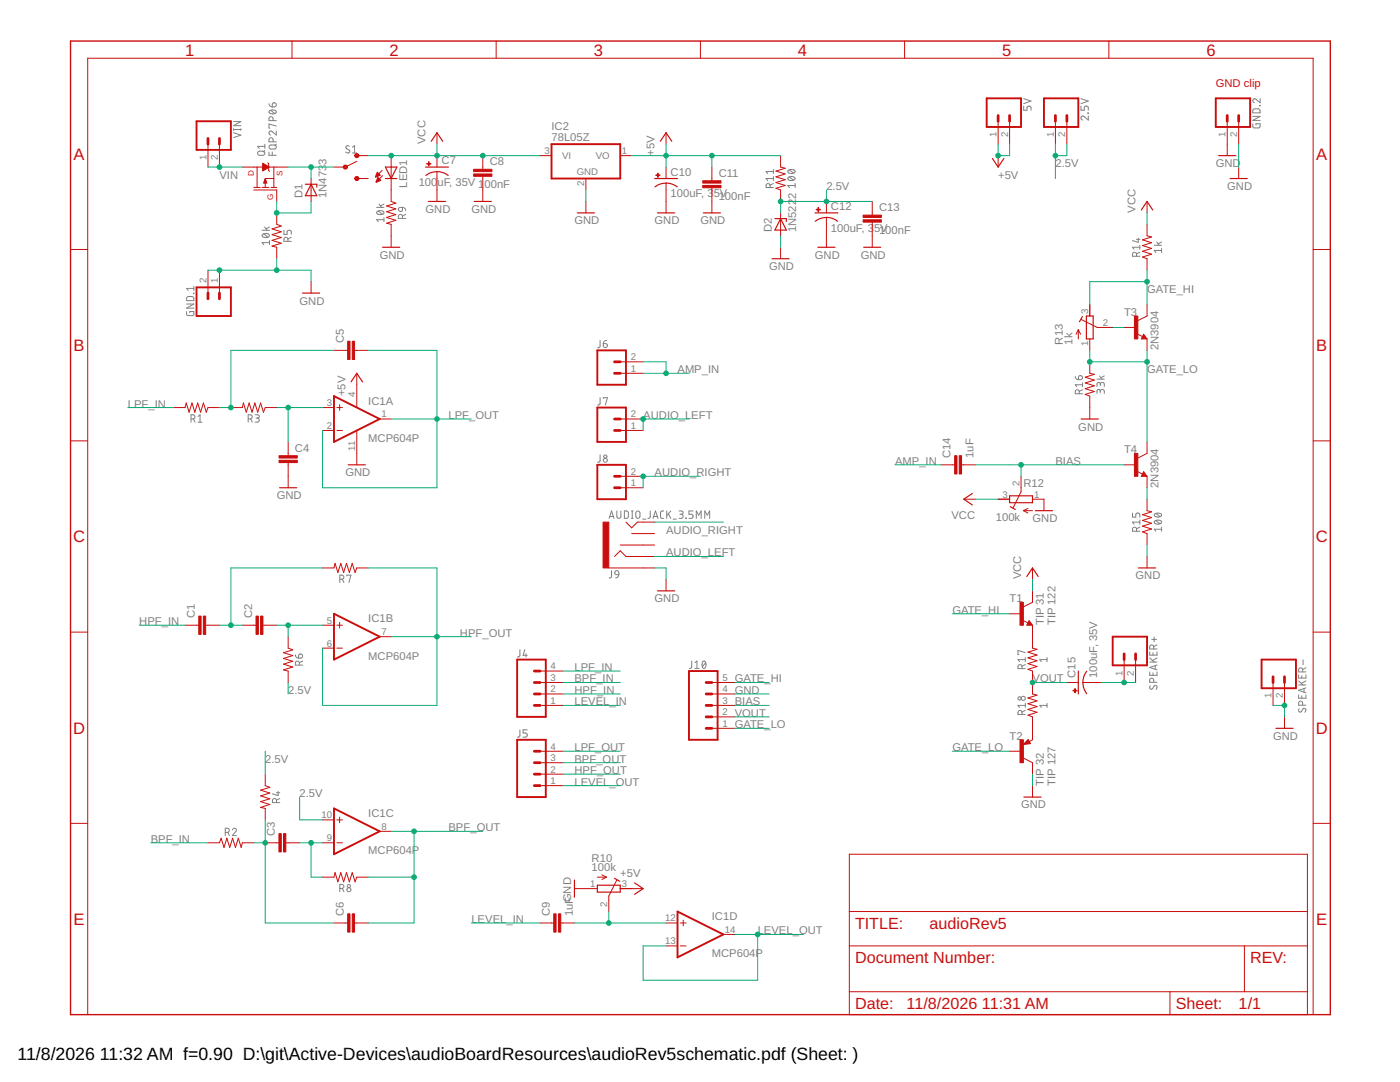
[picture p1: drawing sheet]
<svg xmlns="http://www.w3.org/2000/svg" width="279mm" height="216mm" viewBox="0 0 279 216" stroke-linecap="round" stroke-linejoin="round" font-family="sans-serif">
<g fill="none" stroke="#808080" stroke-width=".2">
<path d="M204.3 19.7l1.5 .5-1.5 .5M215.7 19.7l1.5 .5-1.5 .5M251.5 19.7v.8l-.8-.7a.4 .4 0 0 0-.7 .1 .4 .4 0 0 0 .3 .6M46.6 26.5l1.5 .5-1.5 .5M46.6 25.8h1.5M46.6 25.7v.3M46.6 24.3h1.5l-1.5 .8h1.5M48.1 25.7v.3M51.5 30.3l1-.1a.41 .41 0 0 1 .4 .4 .41 .41 0 0 1-.4 .4l-1-.1-.1-.3zM52.9 30l-.4 .3M52.9 29.2h-1.5l.3 .4M52.9 28.8v.8"/>
<path d="M53.7 20.7l.3 .5 .3 .1M53.7 30.3v.7h1.4M53.8 22.1a.9 .9 0 0 1 1.3 .2 .86 .86 0 0 1-1.4 0zM53.8 29l.9-.1a.4 .4 0 0 1 .4 .4 .4 .4 0 0 1-.4 .4h-.8l-.2-.4zM54 22l.8 .6M54.3 30.3v.7M54.4 20.6a.42 .42 0 0 1 .7 .1 .42 .42 0 0 1-.4 .6h-.4zM54.5 28.3v-.4a.41 .41 0 0 0-.4-.4 .41 .41 0 0 0-.4 .4v.4h1.4M54.5 24.1v-.4a.41 .41 0 0 0-.4-.4 .41 .41 0 0 0-.4 .4v.4h1.4M55.1 26.1v.8l-.8-.6a.39 .39 0 0 0-.6 .1 .39 .39 0 0 0 .3 .5M55.1 25.1l-1.4-.4v.8h.1M55.1 28.8l-.3 .3"/>
<path d="M69.7 29.2l-.5-.1-.2 .3 .2 .3 .4 .2a.37 .37 0 0 1 .1 .6 .37 .37 0 0 1-.6-.1l-.1-.1M70.3 29.4l.5-.3v1.4M70.3 30.5h.9M153.7 37.4v-.4a.4 .4 0 0 0-.4-.4 .4 .4 0 0 0-.4 .4v.4h1.4M154.3 36.6l-.6 .3M154.3 35.6h-1.4l.3 .4M154.3 33.8v.8M154.3 35.2v.8M154.3 34.2h-1.4l.3 .4M157.3 35.4a.91 .91 0 0 1 1.4 .2 .86 .86 0 0 1-1.5 0zM157.3 34a.93 .93 0 0 1 1.4 .2 .86 .86 0 0 1-1.5 0zM157.5 35.3l.8 .6"/>
<path d="M157.5 33.9l.8 .6M158.7 37h-1.5l.3 .4M158.7 36.6v.8M204.3 21.2v.8h.7v-.5a.41 .41 0 0 1 .4-.3 .41 .41 0 0 1 .4 .3v.5M215.7 21.2v.8h.7v-.5a.41 .41 0 0 1 .4-.3 .41 .41 0 0 1 .4 .3v.5M217.1 22.5l.1 .1zM217.2 23.2v.8l-.8-.7a.4 .4 0 0 0-.7 .1 .4 .4 0 0 0 .3 .6M250 24.7v.6l.2 .2h.9l.4-.2v-.6h-.8v.3M250 23.2h1.5l-1.5 .8h1.5M250.1 21.8l1.1-.1 .2 .3 .1 .5h-1.5zM251.4 21l.1 .1zM37.3 59.3l.3-.1h.8l.3 .2v.6h-1.5z"/>
<path d="M38.6 58.5l.1 .1zM38.7 57.1v.9M38.7 57.6h-1.5l.3 .4M52.3 46h1.5M52.4 46.8a.79 .79 0 0 1 1.3 .3 .94 .94 0 0 1-1.4-.1zM52.6 46.7l.8 .6M52.8 45.3l.5 .7M53.8 48.4h-1.5l.3 .4M53.8 48v.8M53.8 45.3l-.7 .4M56.7 46v.8h.6v-.5a.42 .42 0 0 1 .4-.4 .42 .42 0 0 1 .4 .4v.5M57.5 48.2v-.4a.4 .4 0 0 0-.4-.5 .4 .4 0 0 0-.4 .5v.4h1.4"/>
<path d="M58.1 47.3l-.6 .4M75.2 41.4h1.4M75.3 42.2a.92 .92 0 0 1 1.3 .2 .86 .86 0 0 1-1.4 0zM75.5 42.1l.8 .7M75.6 40.7l.5 .7M76.6 43.8h-1.4l.3 .4M76.6 43.4v.8M76.6 40.7l-.7 .4M79.6 41.5l.7-.1v.5a.41 .41 0 0 1-.6 .2 .41 .41 0 0 1-.1-.6zM80.3 43.6v-.4a.41 .41 0 0 0-.4-.4 .41 .41 0 0 0-.4 .4v.4h1.5M80.3 41.4l.6 .2 .1 .4M81 42.8l-.7 .3"/>
<path d="M226.8 51.1v-.4a.4 .4 0 0 0-.4-.4 .4 .4 0 0 0-.4 .4v.4h1.5M226.8 47.8h.7M227.2 47.5v.8l-1.2-.3M227.5 48.9v.8M227.5 50.3l-.7 .4M227.5 49.3h-1.5l.3 .4M230.4 48.9h1.4M230.8 48.3l.5 .6M231.8 49.6v.8M231.8 50h-1.4l.3 .4M231.8 48.3l-.7 .3M37.2 62.2l.1 .6 .1 .1 1 .1 .3-.2v-.6h-.8v.2"/>
<path d="M37.2 60.7h1.5l-1.5 .8h1.5M119.8 67.9l-.1 1.3-.1 .2h-.3M119.8 79.4l-.1 1.2-.4 .2M120.4 68.6h.5a.41 .41 0 0 1 .3 .4 .41 .41 0 0 1-.4 .4 .41 .41 0 0 1-.4-.4zM120.4 79.5v-.1h.8l-.4 1.4M121.1 67.9l-.6 .3-.1 .4M214.6 75.1l.3 .5 .3 .2M215.3 75.1a.41 .41 0 0 1 .7 .1 .41 .41 0 0 1-.4 .6h-.4zM215.4 78.6v-.4a.4 .4 0 0 0-.4-.4 .4 .4 0 0 0-.4 .4v.4h1.4M216 77.8l-.6 .3M216 76.8h-1.4l.3 .4M216 76.4v.8"/>
<path d="M218.9 75.6h1.5M219.4 75l.5 .6M219.6 78.1a.4 .4 0 0 1 .4-.4 .4 .4 0 0 1 .4 .4v.4M219.6 78.4l-.1-.5-.3-.2-.3 .3v.5M219.6 76.7a.4 .4 0 0 1 .4-.4 .4 .4 0 0 1 .4 .4v.4M219.6 76.9l-.1-.4-.3-.2-.2 .2-.1 .6M220.4 75l-.7 .4M38.1 83.6h.4a.41 .41 0 0 0 .4-.4 .41 .41 0 0 0-.4-.4h-.4v1.4M38.6 83.6l.3 .6M39.5 84.2h.8M39.5 83.1l.4-.3v1.4M49.5 83.6h.5a.41 .41 0 0 0 .4-.4 .41 .41 0 0 0-.4-.4h-.5v1.4"/>
<path d="M50 83.6l.4 .6M50.9 82.8h.5l.4 .2-.2 .4h-.5M51.4 83.4a.41 .41 0 0 1 .4 .4 .41 .41 0 0 1-.4 .4h-.5M119.8 90.8l-.1 1.2-.4 .2M67.8 115.6h.4a.4 .4 0 0 0 .4-.4 .4 .4 0 0 0-.4-.4h-.4v1.4M68.3 115.6l.3 .6M69.2 114.9v-.1h.8l-.4 1.4M121.6 103.4l.4-1.4 .5 1.4M121.7 103.1h.7M122 113.9v1.2l-.4 .2M122.8 114l.3-.1 .3 .1 .1 .7-.7-.1-.1-.3zM123.1 102v1a.4 .4 0 0 0 .4 .4 .4 .4 0 0 0 .4-.4v-1"/>
<path d="M123.5 114.7l-.3 .5-.3 .1M124.6 102h.6l.2 .2v1l-.2 .2h-.6zM126 102h.3M126 103.4h.3M126.2 102v1.4M127 102.1l.3-.1 .3 .1 .1 .9a.41 .41 0 0 1-.4 .4 .41 .41 0 0 1-.4-.4zM128.2 103.6h.7M129.8 102v1.2l-.5 .2M130.3 103.4l.5-1.4 .5 1.4M130.5 103.1h.7M132.5 102h-.5l-.2 .3v.9l.2 .2h.5M133.1 102v1.4"/>
<path d="M133.4 102.5l.5 .9M133.9 102l-.8 .9M134.3 103.6h.7M135.5 102h.5l.3 .2-.2 .4h-.4M135.9 102.6a.41 .41 0 0 1 .4 .4 .41 .41 0 0 1-.4 .4h-.4M136.9 103.4h.1M138.3 102h-.8v.6h.5a.42 .42 0 0 1 .3 .4 .42 .42 0 0 1-.3 .4h-.5M139 103.4v-1.4l.4 .8 .5-.8v1.4M140.7 103.4v-1.4l.4 .8 .5-.8v1.4M226 102.4v.8h.7v-.5a.41 .41 0 0 1 .4-.3 .41 .41 0 0 1 .4 .3v.5M226.8 106v-.4a.4 .4 0 0 0-.4-.4 .4 .4 0 0 0-.4 .4v.4h1.5M227.5 105.2l-.7 .3"/>
<path d="M227.5 104.2h-1.5l.3 .4M227.5 103.8v.8M230.4 104.1a.94 .94 0 0 1 1.4 .1 .86 .86 0 0 1-1.4 0zM230.5 102.6a.91 .91 0 0 1 1.3 .2 .86 .86 0 0 1-1.4 0zM230.7 103.9l.8 .6M230.7 102.4l.8 .7M231.8 105.6h-1.4l.3 .4M231.8 105.2v.8M58.9 130.7l.2 .3 .5 .3M59.7 130.6a.42 .42 0 0 1 .7 .1 .42 .42 0 0 1-.4 .6h-.4zM59.8 132.7v-.4a.4 .4 0 0 0-.4-.4 .4 .4 0 0 0-.5 .4v.4h1.5M60.4 131.9l-.6 .3"/>
<path d="M103.8 129.6l-.1 1.3-.4 .2M104.7 129.6l-.3 1.2h.8M105 130.4v.7M138 131.9v1.3l-.4 .2M138.7 133.4h.8M138.7 132.2l.4-.3v1.5M140.3 132l.2-.1a.86 .86 0 0 1 0 1.5 .93 .93 0 0 1-.2-1.4zM140.8 132.2l-.6 .9M204 133.4v-.4a.4 .4 0 0 0-.4-.4 .4 .4 0 0 0-.4 .4v.4h1.4M204.6 131.6h-1.4l.3 .4M204.6 130.2l-1.4-.4v.8h.1M204.6 132.6l-.6 .3"/>
<path d="M204.6 131.2v.8M209 131.6h-1.5l.3 .4M209 131.2v.8M229.4 130.1v.6h1.5v-.6M229.4 134.1v.6h1.5v-.6M229.4 132.1h1.5M229.4 131.3l.9 .8M229.6 136.8a.37 .37 0 0 0-.1 .6 .37 .37 0 0 0 .6 0l.2-.5a.34 .34 0 0 1 .5-.1 .34 .34 0 0 1 .1 .5l-.2 .3M229.8 127.6h1M230.1 130.2v.5M230.1 134.3v.4M230.3 136.1v-.4a.4 .4 0 0 0-.5-.4 .4 .4 0 0 0-.4 .4v.4h1.5"/>
<path d="M230.3 129.5v-.4a.4 .4 0 0 0-.5-.4 .4 .4 0 0 0-.4 .4v.4h1.5M230.3 127.1v1M230.5 132.8v.7M230.9 132.7l-1.5 .5 1.5 .5M230.9 131.3l-.9 .5M230.9 128.7l-.6 .3M259.2 134.6v.7h1.4v-.7M259.2 138.7v.6h1.4v-.6M259.2 136.7h1.4M259.2 135.9l.9 .8M259.8 134.8v.5M259.8 138.8v.5"/>
<path d="M260 134.1v-.4a.4 .4 0 0 0-.4-.5 .4 .4 0 0 0-.4 .5v.4h1.4M260.1 131.7v1M260.2 137.4v.7M260.6 137.3l-1.4 .5 1.4 .4M260.6 135.9l-.9 .5M260.6 133.2l-.6 .4M55.2 158.2h.6M55.5 157.9v.8l-1.1-.3M55.8 159.3l-.6 .4M103.8 145.6l-.1 1.3-.1 .2h-.3M105.2 145.6h-.8v.7h.5a.42 .42 0 0 1 .3 .4 .42 .42 0 0 1-.3 .4h-.5M204 142.6v-.4a.4 .4 0 0 0-.4-.4 .4 .4 0 0 0-.4 .4v.4h1.4"/>
<path d="M204.6 140.8h-1.4l.3 .4M204.6 140.4v.8M204.6 141.8l-.6 .3M209 140.4v.8M209 140.8h-1.5l.3 .4M259.3 141.4a.37 .37 0 0 0-.1 .5 .37 .37 0 0 0 .5 .1l.3-.5a.4 .4 0 0 1 .6 0 .4 .4 0 0 1-.2 .6M260 140.7v-.4a.4 .4 0 0 0-.4-.4 .4 .4 0 0 0-.4 .4v.4h1.4M45 166.1h.4a.41 .41 0 0 0 .4-.4 .41 .41 0 0 0-.4-.4h-.4v1.4M45.5 166.1l.3 .6M46.4 165.6a.39 .39 0 0 1 .5-.3 .39 .39 0 0 1 .2 .6l-.7 .8h.8M55.2 160.1v-.4a.4 .4 0 0 0-.4-.4 .4 .4 0 0 0-.4 .4v.4h1.4M67.8 177.3h.4a.41 .41 0 0 0 .4-.4 .41 .41 0 0 0-.4-.4h-.4v1.4"/>
<path d="M68.3 177.3l.3 .6"/>
<circle cx="120.8" cy="91.1" r=".33"/>
<circle cx="120.8" cy="91.8" r=".41"/>
<circle cx="203.5" cy="139.3" r=".33"/>
<circle cx="204.2" cy="139.4" r=".41"/>
<circle cx="69.6" cy="176.8" r=".33"/>
<circle cx="69.6" cy="177.5" r=".41"/>
</g>
<path d="M14.1 8.2h251.4v194.3h-251.4z" fill="none" stroke="#c90d0c" stroke-width=".28"/>
<g fill="none" stroke="#c90d0c" stroke-width=".2">
<path d="M58.3 8.2v3.4M99 8.2v3.4M139.8 8.2v3.4M180.5 8.2v3.4M221.3 8.2v3.4M41.5 28.8v4.5M43.8 28.8v4.5M48.4 33.3h4M50.7 37.9h4.5v2.3M50.7 37.4h1.2M51.3 33.3v4.1M52.3 37.4h1.4"/>
<path d="M53.4 32.5l.2 .2v1.3l.2 .2M53.6 33.3h3.9M54.1 37.4h1.1M54.7 35.6h-1.8v1.8M54.7 33.3v4.1M62.1 35.6v4.6M71.2 32.2l-2.3 1.1h-2.2M71.2 35.6h2.3M71.2 31.1h2.3M76.2 34l-1.2 1.3M76.3 35.1l-1.2 1.2M78.1 31.1v9.1l.9 .3-1.8 .6 1.8 .6-1.8 .5 1.8 .6-1.8 .6 1.8 .6-1.8 .5 .9 .3v4.5"/>
<path d="M87.2 26.5v2.3M87.2 31.1v2.2M87.2 34.2v6M96.4 31.1v2.7M96.4 35.2v5M107.8 31.1h2.3M116.9 35.6v2.3M123.8 31.1h2.3M132.9 26.5v2.3M132.9 33.3v2.3M132.9 36.5v6M142.1 33.3v2.8"/>
<path d="M142.1 37.4v5.1M155.8 31.1v2.2l.9 .3-1.8 .5 1.8 .6-1.8 .6 1.8 .6-1.8 .5 1.8 .6-1.8 .6 .9 .3v2.3M199.2 24.2v4.6M199.2 31.1v2.2M201.5 24.2v4.6M210.6 24.2v4.6M212.9 24.2v4.6M244.9 24.2v6.9M247.2 24.2v4.6M247.2 33.3v2.3M14.1 49.8h3.4M41.5 53.9v4.6"/>
<path d="M43.8 53.9v4.6M55.2 42.5v2.3l.9 .3-1.8 .6 1.8 .5-1.8 .6 1.8 .6-1.8 .6 1.8 .5-1.8 .6 .9 .2v2.3M62.1 56.2v2.3M116.9 40.2v2.3M155.8 42.5v4.6M155.8 49.3v2.3M164.9 40.2v2.3M164.9 43.4v5.9M174.1 40.2v2.7M174.1 44.3v5M228.9 40.2v2.3M228.9 44.8v2.3l.9 .2-1.8 .6 1.8 .5-1.8 .6 1.8 .6-1.8 .5 1.8 .6-1.8 .6 .9 .3v2.3"/>
<path d="M262.1 49.8h3.4M66.7 69.9h2.7M70.8 69.9h2.7M71.2 74.5v6.8M123.8 74.5h4.6M123.8 72.2h4.6M215.2 65.8v1.8M215.2 65.8l-.4 .9M215.2 65.8l.5 .9M215.8 63.8l3.2 1.5h3.1M217.5 60.8v2.3M217.5 67.6v2.3"/>
<path d="M217.5 72.2v2.3l.9 .2-1.8 .6 1.8 .5-1.8 .6 1.8 .6-1.8 .6 1.8 .5-1.8 .6 .9 .3v4.6M224.3 65.3h2.3M226.9 66.6l1.1 .6M228.2 66.7l.7 .9h-1.1zM228.9 60.8v2.3l-1.8 .9M228.9 67.6v2.3M14.1 88h3.4M34.6 81.3h2.3l.3-.9 .5 1.9 .6-1.9 .6 1.9 .6-1.9 .5 1.9 .6-1.9 .6 1.9 .3-1h2.3M46.1 81.3h2.3l.2-.9 .5 1.9 .6-1.9 .6 1.9 .6-1.9 .5 1.9 .6-1.9 .6 1.9 .3-1h2.3M57.5 88.2v2.7M57.5 92.3v5M64.4 81.3h2.3"/>
<path d="M64.4 85.9h2.3M67.2 81.3h1.1M67.2 85.9h1.1M67.8 80.8v1.1M71.2 85.9v6.9M75.8 83.6h2.3M123.8 95h4.6M123.8 85.9h4.6M123.8 83.6h4.6M123.8 97.3h4.6M187.8 92.8h2.7M191.9 92.8h2.7"/>
<path d="M192.3 99.6h2.3M199.2 99.6h2.3M203.8 95v3.1l-1.6 3.2M206.1 99.6h2.2v2.3M224.3 92.8h2.3M226.9 94l1.1 .6M228.2 94.1l.7 .9h-1.1zM228.9 88.2v2.3l-1.8 .9M228.9 95v2.3M228.9 99.6v2.3l.9 .2-1.8 .6 1.8 .6-1.8 .5 1.8 .6-1.8 .6 1.8 .6-1.8 .5 .9 .4v2.3M262.1 88h3.4M64.4 113.3h2.3l.2-.9 .5 1.8 .6-1.8 .6 1.8 .6-1.8 .5 1.8 .6-1.8 .6 1.8 .3-.9h2.3"/>
<path d="M121.5 113.3h9.1M122.6 111l1.2-1.1 1.1 1.1h5.7M123.8 108.8h6.8M124.9 104.2l1.2 1.1 1.1-1.1h3.4M126.1 106.5h4.5M132.9 115.6v2.3M204.2 101.9h1.9M204.2 101.9l.9 .5M205.1 101.5l-.9 .4M206.1 117.9v2.3l-1.9 .9M206.1 113.3v2.3M228.9 111v2.3"/>
<path d="M14.1 126.1h3.4M36.9 124.8h2.8M41 124.8h2.8M48.4 124.8h2.7M52.5 124.8h2.7M57.5 127v2.3l.9 .4-1.8 .5 1.8 .6-1.8 .6 1.8 .6-1.8 .5 1.8 .6-1.8 .6 .9 .2v2.3M64.4 124.8h2.3M64.4 129.3h2.3M67.2 124.8h1.1M67.2 129.3h1.1M67.8 124.2v1.1M75.8 127h2.3"/>
<path d="M107.8 138.5h4.6M107.8 136.2h4.6M107.8 133.9h4.6M142.1 138.5h4.5M142.1 136.2h4.5M201.5 122.5h2.3M204 123.7l1.2 .6M205.4 123.8l.7 1h-1.2zM206.1 124.8v4.5l.9 .3-1.9 .5 1.9 .6-1.9 .6 1.9 .5-1.9 .6 1.9 .6-1.9 .6 1 .3v4.6l.9 .2-1.9 .6 1.9 .5-1.9 .6 1.9 .6-1.9 .6 1.9 .5-1.9 .6 1 .3v4.6l-.7 .4M212.9 136.2h2.3M216.1 136.2h3.7M224.3 131.6v4.6"/>
<path d="M226.6 131.6v4.6M254.1 136.2v4.6M256.3 136.2v4.6M262.1 126.1h3.4M52.9 154.5v2.3l.9 .3-1.8 .6 1.8 .5-1.8 .6 1.8 .6-1.8 .6 1.8 .5-1.8 .6 .9 .2v2.3M107.8 149.9h4.6M107.8 140.8h4.6M107.8 156.8h4.6M107.8 154.5h4.6M107.8 152.2h4.6M142.1 140.8h4.5M142.1 145.3h4.5"/>
<path d="M142.1 143h4.5M201.5 149.9h2.3M204.2 151.3l1.9 .9v2.3M205.2 147.6l.5 .8-1.5 .2zM206.1 156.8v2.2M256.3 143v2.3M14.1 164.3h3.4M41.5 168.2h2.3l.3-.9 .6 1.8 .6-1.8 .5 1.8 .6-1.8 .6 1.8 .6-1.8 .5 1.8 .3-.9h2.3M52.9 168.2h2.8M57 168.2h2.8M64.4 168.2h2.3M64.4 175h2.3l.2-.9 .5 1.9 .6-1.9 .6 1.9 .6-1.9 .5 1.9 .6-1.9 .6 1.9 .3-1h2.3"/>
<path d="M64.4 163.6h2.3M67.2 168.2h1.1M67.2 163.6h1.1M67.8 163v1.2M75.8 165.9h2.3M114.6 177.3h4.6M119.2 175h1.8M120.1 174.6l.9 .4M121 175l-.9 .5M123.1 175.6l-1.6 3.2v3.1M123.8 177.3h4.6M169.5 170.5h91.4v32h-91.4z"/>
<path d="M262.1 164.3h3.4M66.7 184.2h2.7M70.8 184.2h2.7M107.8 184.2h2.7M111.9 184.2h2.7M132.9 188.7h2.3M132.9 184.2h2.3M135.8 188.7h1.1M135.8 184.2h1.1M136.4 183.6v1.1M144.4 186.5h2.2M169.5 188.7h91.4"/>
<path d="M169.5 197.9h91.4M169.5 181.9h91.4M233.5 197.9v4.6M248.3 188.7v9.2M17.5 202.5v-190.9h244.6v190.9"/>
</g>
<g fill="none" stroke="#c90d0c" stroke-width=".23">
<path d="M60.9 36.8h2.3v.5M62.1 36.8l1.1 2.3h-2.3zM76.9 33.3h2.3l-1.1 2.3zM76.9 35.6h2.3M84.9 33.3h4.6M85 35a3.7 3.7 0 0 1 4.5 0M86.1 28.2l1.1-1.7 1.1 1.7M130.6 35.6h4.6M130.7 37.3a3.7 3.7 0 0 1 4.5 0M131.8 28.2l1.1-1.7 1.2 1.7M198.1 31.6l1.1 1.7 1.1-1.7M243.2 31.1h3.4"/>
<path d="M245.5 35.6h3.4M60.4 58.5h3.4M76.3 49.3h3.5M85.5 40.2h3.4M94.6 40.2h3.5M115.2 42.5h3.4M131.2 42.5h3.4M140.4 42.5h3.4M154.1 51.6h3.4M154.6 43.6h2.3v.6M155.8 43.6l1.1 2.3h-2.3zM162.6 42.5h4.6"/>
<path d="M163.2 49.3h3.4M164.9 43.4l1 .1 1.3 .7M164.9 43.4l-1.4 .3-.8 .5M172.4 49.3h3.4M227.8 41.9l1.1-1.7 1.2 1.7M70.1 76.2l1.1-1.7 1.1 1.7M216 63.2l-.6 1M216.8 63.1h1.4v4.5h-1.4zM228.2 67.2l.1 .2h-.3l.2-.5 .5 .6h-.7M55.8 97.3h3.4M69.5 92.8h3.4M194.1 98.5l-1.8 1.1 1.8 1.2"/>
<path d="M201.5 98.9h4.6v1.4h-4.6zM215.8 83.6h3.4M228.2 94.6l.1 .2h-.3l.2-.4 .5 .5h-.7M131.2 117.9h3.4M201.6 101.1l1 .6M204.9 115l1.2-1.7 1.1 1.7M206.6 101.9h3.5M227.2 113.3h3.4M205.4 124.3l.1 .2h-.4l.3-.4 .4 .6h-.7M215.2 133.9v4.6M216.9 133.9a3.7 3.7 0 0 0 0 4.5M204.3 159h3.5"/>
<path d="M205.1 148.2h-.3l.3-.2 .3 .3-.9 .1 .6-.7 .4 .6M254.6 145.3h3.5M114.6 175.6v3.4M119.2 176.6h4.6v1.4h-4.6zM122.6 175.3l1.1 .5M126.6 176.2l1.8 1.1-1.8 1.2"/>
</g>
<g fill="#c90d0c" stroke="#c90d0c" stroke-width=".2">
<path d="M226.4 90.5h.7v4.5h-.7z"/>
<path d="M203.6 120.2h.6v4.6h-.6z"/>
<path d="M203.6 147.6h.6v4.6h-.6z"/>
<path d="M85.2 32.6h.8v.1h-.8z"/>
<path d="M85.5 32.3h.1v.8h-.1z"/>
<path d="M94.5 34.7h3.7v.5h-3.7z"/>
<path d="M94.5 33.8h3.7v.4h-3.7z"/>
<path d="M130.9 34.9h.8v.1h-.8z"/>
<path d="M131.2 34.6h.2v.8h-.2z"/>
<path d="M140.3 37h3.6v.5h-3.6z"/>
<path d="M140.3 36.1h3.6v.4h-3.6z"/>
<path d="M191.4 90.9h.5v3.7h-.5z"/>
<path d="M190.5 90.9h.5v3.7h-.5z"/>
<path d="M70.3 68.1h.5v3.6h-.5z"/>
<path d="M69.4 68.1h.4v3.6h-.4z"/>
<path d="M55.7 91.8h3.6v.5h-3.6z"/>
<path d="M55.7 90.9h3.6v.5h-3.6z"/>
<path d="M40.6 122.9h.4v3.7h-.4z"/>
<path d="M39.7 122.9h.4v3.7h-.4z"/>
<path d="M52 122.9h.5v3.7h-.5z"/>
<path d="M51.1 122.9h.5v3.7h-.5z"/>
<path d="M120.4 104.2h1.1v9.1h-1.1z"/>
<path d="M56.6 166.3h.4v3.7h-.4z"/>
<path d="M55.7 166.3h.4v3.7h-.4z"/>
<path d="M70.3 182.4h.5v3.6h-.5z"/>
<path d="M69.4 182.4h.4v3.6h-.4z"/>
<path d="M111.4 182.4h.5v3.6h-.5z"/>
<path d="M110.5 182.4h.5v3.6h-.5z"/>
<path d="M214.5 137.4h.1v.8h-.1z"/>
<path d="M214.1 137.8h.8v.1h-.8z"/>
<path d="M162.9 41.8h.8v.1h-.8z"/>
<path d="M163.2 41.4h.2v.8h-.2z"/>
<path d="M172.3 43.9h3.6v.4h-3.6z"/>
<path d="M172.3 42.9h3.6v.5h-3.6z"/>
<path d="M226.4 63.1h.7v4.5h-.7z"/>
</g>
<g fill="#c90d0c" stroke="#c90d0c" stroke-width=".2">
<path d="M71 30.7a.41 .41 0 0 1 .6 .2 .41 .41 0 0 1-.3 .5 .41 .41 0 0 1-.5-.3h.2a.23 .23 0 0 1 .3-.2 .23 .23 0 0 1 .1 .3 .23 .23 0 0 1-.4 0l-.2-.1z" fill-rule="evenodd"/>
<path d="M71 35.3a.41 .41 0 0 1 .6 .1 .41 .41 0 0 1-.3 .6 .41 .41 0 0 1-.5-.4h.2a.23 .23 0 0 1 .3-.2 .23 .23 0 0 1 .1 .4 .23 .23 0 0 1-.4-.1l-.2-.1z" fill-rule="evenodd"/>
<path d="M68.7 33a.42 .42 0 0 1 .6 .2 .42 .42 0 0 1-.3 .5 .42 .42 0 0 1-.5-.4h.2a.23 .23 0 0 1 .3-.2 .23 .23 0 0 1 .1 .4 .23 .23 0 0 1-.4-.1l-.2-.1z" fill-rule="evenodd"/>
<path d="M75.3 34.4l.6 .6-.9 .4z" fill-rule="evenodd"/>
<path d="M75.4 35.4l.6 .6-.9 .4z" fill-rule="evenodd"/>
<path d="M52.4 32.6l1.3 .7-1.2 .8z" fill-rule="evenodd"/>
<path d="M52.9 35.7l.4 .8h-.7z" fill-rule="evenodd"/>
</g>
<g fill="none" stroke="#c90d0c" stroke-width=".38">
<path d="M196.9 19.6h6.9v5.7h-6.9zM208.3 19.6h6.9v5.7h-6.9zM242.6 19.6h6.9v5.7h-6.9zM39.2 24.2h6.9v5.7h-6.9zM110.1 28.8h13.7v6.8h-13.7zM39.2 57.3h6.9v5.8h-6.9zM66.7 79l9.1 4.6-9.1 4.6zM119.2 69.9h5.7v6.9h-5.7zM119.2 81.3h5.7v6.9h-5.7zM119.2 92.8h5.7v6.8h-5.7zM66.7 122.5l9.1 4.5-9.1 4.6zM103.2 131.6h5.7v11.4h-5.7z"/>
<path d="M137.5 133.9h5.7v13.7h-5.7zM222.1 127h6.8v5.8h-6.8zM251.8 131.6h6.8v5.7h-6.8zM103.2 147.6h5.7v11.4h-5.7zM66.7 161.3l9.1 4.6-9.1 4.6zM135.2 181.9l9.2 4.6-9.2 4.5z"/>
</g>
<g fill="none" stroke="#c90d0c" stroke-width=".55">
<path d="M41.5 27.6v1.2M43.8 27.6v1.2M199.2 23.1v1.1M201.5 23.1v1.1M210.6 23.1v1.1M212.9 23.1v1.1M244.9 23.1v1.1M247.2 23.1v1.1M41.5 58.5v1.1M43.8 58.5v1.1M122.6 72.2h1.2M122.6 74.5h1.2"/>
<path d="M122.6 95h1.2M122.6 97.3h1.2M122.6 83.6h1.2M122.6 85.9h1.2M106.6 136.2h1.2M106.6 138.5h1.2M106.6 133.9h1.2M140.9 136.2h1.2M140.9 138.5h1.2M224.3 130.5v1.1M226.6 130.5v1.1M254.1 135v1.2"/>
<path d="M256.3 135v1.2M106.6 140.8h1.2M106.6 152.2h1.2M106.6 154.5h1.2M106.6 156.8h1.2M106.6 149.9h1.2M140.9 140.8h1.2M140.9 143h1.2M140.9 145.3h1.2"/>
</g>
<g fill="none" stroke="#0dab76" stroke-width=".2">
<path d="M41.5 33.3h6.9M57.5 33.3h9.2M62.1 33.3v2.3M73.5 31.1h34.3M87.2 28.8v2.3M116.9 37.9v2.3M126.1 31.1h29.7M132.9 28.8v4.5M142.1 31.1v2.2M164.9 37.9v2.3M199.2 28.8v2.3h2.3v-2.3M210.6 28.8v6.8"/>
<path d="M212.9 28.8v2.3h-2.3M247.2 28.8v4.5M41.5 53.9h20.6v2.3M55.2 40.2v2.3h6.9v-2.3M55.2 51.6v2.3M155.8 47.1v2.2M174.1 40.2h-18.3v2.3M228.9 42.5v2.3M228.9 53.9v6.9M228.9 56.2h-11.4v4.6M66.7 69.9h-20.6v11.4h-2.3M73.5 69.9h13.7v27.4h-22.8v-11.4"/>
<path d="M128.4 72.2h4.5v2.3M128.4 74.5h9.1M217.5 69.9v2.3h11.4M222.1 65.3h2.2M228.9 69.9v18.3M25.5 81.3h9.1M55.2 81.3h9.2M57.5 81.3v6.9M78.1 83.6h16M137.5 83.6h-9.1v2.3M139.8 95h-11.4v2.3M178.6 92.8h9.2"/>
<path d="M194.6 99.6h4.6M194.6 92.8h29.7M203.8 92.8v2.2M228.9 97.3v2.3M64.4 113.3h-18.3v11.5M73.5 113.3h13.7v27.5h-22.8v-11.5M130.6 113.3h2.3v2.3M130.6 111h13.8M130.6 104.2h13.8M206.1 115.6v2.3M228.9 108.8v2.2M27.8 124.8h9.1"/>
<path d="M43.8 124.8h4.6M55.2 124.8h9.2M57.5 124.8v2.2M57.5 136.2v2.3M78.1 127h16M112.4 138.5h11.4M112.4 136.2h11.4M112.4 133.9h11.4M146.6 138.5h6.9M146.6 136.2h6.9M190.1 122.5h11.4M206.1 136.2h6.8"/>
<path d="M219.8 136.2h6.8M52.9 149.9v4.6M59.8 159v4.6h4.6M112.4 140.8h11.4M112.4 149.9h11.4M112.4 154.5h11.4M112.4 152.2h11.4M112.4 156.8h11.4M146.6 140.8h6.9M146.6 143h6.9M146.6 145.3h6.9M190.1 149.9h11.4"/>
<path d="M206.1 154.5v2.3M254.1 140.8h2.2v2.2M30.1 168.2h11.4M50.7 168.2h2.2M52.9 163.6v20.6h13.8M59.8 168.2h4.6M62.1 168.2v6.8h2.3M73.5 175h9.1M78.1 165.9h18.3M82.6 165.9v18.3h-9.1M94.1 184.2h13.7M114.6 184.2h18.3"/>
<path d="M121.5 181.9v2.3M146.6 186.5h13.8M151.2 186.5v9.1h-22.8v-6.9h4.5"/>
</g>
<g fill="#0dab76" stroke="#0dab76" stroke-width=".2">
<circle cx="55.2" cy="53.9" r=".47"/>
<circle cx="43.8" cy="53.9" r=".47"/>
<circle cx="256.3" cy="140.8" r=".47"/>
<circle cx="43.8" cy="33.3" r=".47"/>
<circle cx="87.2" cy="31.1" r=".47"/>
<circle cx="96.4" cy="31.1" r=".47"/>
<circle cx="78.1" cy="31.1" r=".47"/>
<circle cx="206.1" cy="136.2" r=".47"/>
<circle cx="132.9" cy="31.1" r=".47"/>
<circle cx="142.1" cy="31.1" r=".47"/>
<circle cx="199.2" cy="31.1" r=".47"/>
<circle cx="155.8" cy="40.2" r=".47"/>
<circle cx="164.9" cy="40.2" r=".47"/>
<circle cx="210.6" cy="31.1" r=".47"/>
<circle cx="57.5" cy="81.3" r=".47"/>
<circle cx="46.1" cy="81.3" r=".47"/>
<circle cx="87.2" cy="83.6" r=".47"/>
<circle cx="57.5" cy="124.8" r=".47"/>
<circle cx="46.1" cy="124.8" r=".47"/>
<circle cx="87.2" cy="127" r=".47"/>
<circle cx="132.9" cy="74.5" r=".47"/>
<circle cx="128.4" cy="83.6" r=".47"/>
<circle cx="128.4" cy="95" r=".47"/>
<circle cx="62.1" cy="168.2" r=".47"/>
<circle cx="82.6" cy="175" r=".47"/>
<circle cx="82.6" cy="165.9" r=".47"/>
<circle cx="121.5" cy="184.2" r=".47"/>
<circle cx="151.2" cy="186.5" r=".47"/>
<circle cx="224.3" cy="136.2" r=".47"/>
<circle cx="52.9" cy="168.2" r=".47"/>
<circle cx="203.8" cy="92.8" r=".47"/>
<circle cx="62.1" cy="33.3" r=".47"/>
<circle cx="55.2" cy="42.5" r=".47"/>
<circle cx="228.9" cy="56.2" r=".47"/>
<circle cx="228.9" cy="72.2" r=".47"/>
<circle cx="217.5" cy="72.2" r=".47"/>
</g>
<g font-size="3.5">
<text x="3.5" y="211.4">11/8/2026</text>
<text x="19.9" y="211.4">11:32 AM f=0.90 D:\git\Active-Devices\audioBoardResources\audioRev5schematic.pdf (Sheet: )</text>
</g>
<g font-size="3.3" fill="#c90d0c">
<text x="37" y="11.1">1</text>
<text x="77.7" y="11.1">2</text>
<text x="118.5" y="11.1">3</text>
<text x="159.3" y="11.1">4</text>
<text x="200" y="11.1">5</text>
<text x="240.8" y="11.1">6</text>
<text x="14.7" y="31.9">A</text>
<text x="262.7" y="31.9">A</text>
<text x="14.7" y="70">B</text>
<text x="262.7" y="70">B</text>
<text x="14.6" y="108.2">C</text>
<text x="262.6" y="108.2">C</text>
<text x="14.6" y="146.4">D</text>
<text x="262.6" y="146.4">D</text>
<text x="14.7" y="184.5">E</text>
<text x="262.7" y="184.5">E</text>
</g>
<g font-size="3.2" fill="#c90d0c">
<text x="170.6" y="185.3">TITLE:</text>
<text x="185.5" y="185.3">audioRev5</text>
<text x="170.6" y="192.2">Document Number:</text>
<text x="249.5" y="192.2">REV:</text>
<text x="170.6" y="201.3">Date:</text>
<text x="180.9" y="201.3">11/8/2026</text>
<text x="195.9" y="201.3">11:31 AM</text>
<text x="234.6" y="201.3">Sheet:</text>
<text x="247.2" y="201.3">1/1</text>
</g>
<text font-size="2.2" fill="#c90d0c" x="242.6" y="17.3">GND clip</text>
<g font-size="2.2" fill="#808080">
<text x="84.9" y="28.8" transform="rotate(-90 84.9 28.8)">VCC</text>
<text x="110.1" y="28.2">78L05Z</text>
<text x="110.1" y="25.9">IC2</text>
<text x="43.8" y="35.6">VIN</text>
<text x="65.2" y="32.9" transform="rotate(-90 65.2 32.9)">3</text>
<text x="88.1" y="32.8">C7</text>
<text x="97.7" y="33">C8</text>
<text x="130.6" y="31.1" transform="rotate(-90 130.6 31.1)">+5V</text>
<text x="133.8" y="35.1">C10</text>
<text x="143.4" y="35.3">C11</text>
<text x="199.2" y="35.6">+5V</text>
<text x="210.6" y="33.3">2.5V</text>
<text x="242.6" y="33.3">GND</text>
<text x="60.4" y="39.5" transform="rotate(-90 60.4 39.5)">D1</text>
<text x="65.2" y="39.5" transform="rotate(-90 65.2 39.5)">1N473</text>
<text x="81.3" y="37.5" transform="rotate(-90 81.3 37.5)">LED1</text>
<text x="83.6" y="37.1">100</text>
<text x="87.3" y="37.1">uF, 35V 1</text>
<text x="96.7" y="37.6">00nF</text>
<text x="133.8" y="39.4">100uF, 3</text>
<text x="142.4" y="39.4">51V00nF</text>
<text x="158.9" y="39.7" transform="rotate(-90 158.9 39.7)">2</text>
<text x="164.9" y="37.9">2.5V</text>
<text x="165.8" y="41.9">C12</text>
<text x="244.9" y="37.9">GND</text>
<text x="84.9" y="42.5">GND</text>
<text x="94.1" y="42.5">GND</text>
<text x="114.6" y="44.8">GND</text>
<text x="130.6" y="44.8">GND</text>
<text x="139.8" y="44.8">GND</text>
<text x="154.1" y="46.4" transform="rotate(-90 154.1 46.4)">D2</text>
<text x="158.9" y="46.4" transform="rotate(-90 158.9 46.4)">1N522</text>
<text x="165.8" y="46.3">100uF, 3</text>
<text x="174.4" y="46.3">51V00nF</text>
<text x="175.4" y="42.1">C13</text>
<text x="226.6" y="42.5" transform="rotate(-90 226.6 42.5)">VCC</text>
<text x="75.8" y="51.6">GND</text>
<text x="153.5" y="53.9">GND</text>
<text x="162.6" y="51.6">GND</text>
<text x="171.8" y="51.6">GND</text>
<text x="228.9" y="58.5">GATE_HI</text>
<text x="59.8" y="60.8">GND</text>
<text x="224.3" y="63">T3</text>
<text x="68.6" y="68.5" transform="rotate(-90 68.6 68.5)">C5</text>
<text x="212.1" y="68.8" transform="rotate(-90 212.1 68.8)">R13</text>
<text x="214.1" y="68.8" transform="rotate(-90 214.1 68.8)">1k</text>
<text x="231.2" y="69.9" transform="rotate(-90 231.2 69.9)">2N3904</text>
<text x="135.2" y="74.5">AMP_IN</text>
<text x="228.9" y="74.5">GATE_LO</text>
<text x="25.5" y="81.3">LPF_IN</text>
<text x="68.9" y="79" transform="rotate(-90 68.9 79)">+5V</text>
<text x="73.5" y="80.8">IC1A</text>
<text x="89.5" y="83.6">LPF_OUT</text>
<text x="128.4" y="83.6">AUDIO_LEFT</text>
<text x="73.5" y="88.2">MCP604P</text>
<text x="215.2" y="85.9">GND</text>
<text x="58.9" y="90.1">C4</text>
<text x="68.9" y="95">GND</text>
<text x="130.6" y="95">AUDIO_RIGHT</text>
<text x="178.6" y="92.8">AMP_IN</text>
<text x="189.7" y="91.4" transform="rotate(-90 189.7 91.4)">C14</text>
<text x="194.3" y="91.4" transform="rotate(-90 194.3 91.4)">1uF</text>
<text x="210.6" y="92.8">BIAS</text>
<text x="224.3" y="90.5">T4</text>
<text x="55.2" y="99.6">GND</text>
<text x="204.2" y="97.2">R12</text>
<text x="231.2" y="97.3" transform="rotate(-90 231.2 97.3)">2N3904</text>
<text x="132.9" y="106.5">AUDIO_RIGHT</text>
<text x="189.9" y="103.5">VCC</text>
<text x="198.7" y="104">100k</text>
<text x="206.1" y="104.2">GND</text>
<text x="132.9" y="111">AUDIO_LEFT</text>
<text x="203.8" y="115.6" transform="rotate(-90 203.8 115.6)">VCC</text>
<text x="226.6" y="115.6">GND</text>
<text x="27.8" y="124.8">HPF_IN</text>
<text x="38.9" y="123.4" transform="rotate(-90 38.9 123.4)">C1</text>
<text x="50.3" y="123.4" transform="rotate(-90 50.3 123.4)">C2</text>
<text x="73.5" y="124.2">IC1B</text>
<text x="130.6" y="120.2">GND</text>
<text x="190.1" y="122.5">GATE_HI</text>
<text x="201.5" y="120.2">T1</text>
<text x="208.3" y="124.8" transform="rotate(-90 208.3 124.8)">TIP 31</text>
<text x="210.6" y="124.8" transform="rotate(-90 210.6 124.8)">TIP 122</text>
<text x="73.5" y="131.6">MCP604P</text>
<text x="91.8" y="127">HPF_OUT</text>
<text x="114.6" y="133.9">LPF_IN</text>
<text x="114.6" y="136.2">BPF_IN</text>
<text x="146.6" y="136.2">GATE_HI</text>
<text x="206.1" y="136.2">VOUT</text>
<text x="214.6" y="135.3" transform="rotate(-90 214.6 135.3)">C15</text>
<text x="219" y="135.3" transform="rotate(-90 219 135.3)">100uF, 35V</text>
<text x="57.5" y="138.5">2.5V</text>
<text x="114.6" y="138.5">HPF_IN</text>
<text x="114.6" y="140.8">LEVEL_IN</text>
<text x="146.6" y="138.5">GND</text>
<text x="146.6" y="143">VOUT</text>
<text x="146.6" y="140.8">BIAS</text>
<text x="114.6" y="149.9">LPF_OUT</text>
<text x="146.6" y="145.3">GATE_LO</text>
<text x="190.1" y="149.9">GATE_LO</text>
<text x="201.5" y="147.6">T2</text>
<text x="254.1" y="147.6">GND</text>
<text x="52.9" y="152.2">2.5V</text>
<text x="114.6" y="154.5">HPF_OUT</text>
<text x="114.6" y="152.2">BPF_OUT</text>
<text x="59.8" y="159">2.5V</text>
<text x="114.6" y="156.8">LEVEL_OUT</text>
<text x="203.8" y="161.3">GND</text>
<text x="208.3" y="156.8" transform="rotate(-90 208.3 156.8)">TIP 32</text>
<text x="210.6" y="156.8" transform="rotate(-90 210.6 156.8)">TIP 127</text>
<text x="54.9" y="166.8" transform="rotate(-90 54.9 166.8)">C3</text>
<text x="73.5" y="163">IC1C</text>
<text x="89.5" y="165.9">BPF_OUT</text>
<text x="30.1" y="168.2">BPF_IN</text>
<text x="73.5" y="170.5">MCP604P</text>
<text x="118.1" y="173.9">100k</text>
<text x="118.1" y="171.9">R10</text>
<text x="123.8" y="175">+5V</text>
<text x="68.6" y="182.8" transform="rotate(-90 68.6 182.8)">C6</text>
<text x="94.1" y="184.2">LEVEL_IN</text>
<text x="109.7" y="182.8" transform="rotate(-90 109.7 182.8)">C9</text>
<text x="114" y="180" transform="rotate(-90 114 180)">GND</text>
<text x="114.3" y="182.8" transform="rotate(-90 114.3 182.8)">1uF</text>
<text x="142.1" y="183.6">IC1D</text>
<text x="142.1" y="191">MCP604P</text>
<text x="151.2" y="186.5">LEVEL_OUT</text>
</g>
<g font-size="1.9" fill="#808080">
<text x="198.9" y="27.4" transform="rotate(-90 198.9 27.4)">1</text>
<text x="201.2" y="27.4" transform="rotate(-90 201.2 27.4)">2</text>
<text x="210.3" y="27.4" transform="rotate(-90 210.3 27.4)">1</text>
<text x="212.6" y="27.4" transform="rotate(-90 212.6 27.4)">2</text>
<text x="244.6" y="27.4" transform="rotate(-90 244.6 27.4)">1</text>
<text x="246.9" y="27.4" transform="rotate(-90 246.9 27.4)">2</text>
<text x="41.2" y="31.9" transform="rotate(-90 41.2 31.9)">1</text>
<text x="43.5" y="31.9" transform="rotate(-90 43.5 31.9)">2</text>
<text x="108.7" y="30.7">3</text>
<text x="112.2" y="31.7">VI</text>
<text x="115.1" y="34.9">GND</text>
<text x="118.9" y="31.7">VO</text>
<text x="124.1" y="30.7">1</text>
<text x="116.6" y="37" transform="rotate(-90 116.6 37)">2</text>
<text x="41.2" y="56.4" transform="rotate(-90 41.2 56.4)">2</text>
<text x="43.5" y="56.4" transform="rotate(-90 43.5 56.4)">1</text>
<text x="217.2" y="62.7" transform="rotate(-90 217.2 62.7)">3</text>
<text x="220.1" y="65">2</text>
<text x="125.9" y="71.9">2</text>
<text x="217.2" y="69" transform="rotate(-90 217.2 69)">1</text>
<text x="125.9" y="74.2">1</text>
<text x="65.2" y="81">3</text>
<text x="70.9" y="79.2" transform="rotate(-90 70.9 79.2)">4</text>
<text x="76.1" y="83.3">1</text>
<text x="125.9" y="83.3">2</text>
<text x="65.2" y="85.6">2</text>
<text x="125.9" y="85.6">1</text>
<text x="70.9" y="90" transform="rotate(-90 70.9 90)">11</text>
<text x="125.9" y="94.7">2</text>
<text x="125.9" y="97">1</text>
<text x="200.1" y="99.3">3</text>
<text x="203.5" y="97" transform="rotate(-90 203.5 97)">2</text>
<text x="206.4" y="99.3">1</text>
<text x="65.2" y="124.4">5</text>
<text x="65.2" y="129">6</text>
<text x="76.1" y="126.7">7</text>
<text x="109.9" y="135.9">3</text>
<text x="109.9" y="133.6">4</text>
<text x="144.2" y="135.9">5</text>
<text x="224" y="134.8" transform="rotate(-90 224 134.8)">1</text>
<text x="226.3" y="134.8" transform="rotate(-90 226.3 134.8)">2</text>
<text x="109.9" y="140.4">1</text>
<text x="109.9" y="138.1">2</text>
<text x="144.2" y="142.7">2</text>
<text x="144.2" y="140.4">3</text>
<text x="144.2" y="138.1">4</text>
<text x="253.7" y="139.4" transform="rotate(-90 253.7 139.4)">1</text>
<text x="256" y="139.4" transform="rotate(-90 256 139.4)">2</text>
<text x="109.9" y="149.6">4</text>
<text x="144.2" y="145">1</text>
<text x="109.9" y="154.1">2</text>
<text x="109.9" y="151.9">3</text>
<text x="109.9" y="156.4">1</text>
<text x="64.2" y="163.3">10</text>
<text x="65.2" y="167.9">9</text>
<text x="76.1" y="165.6">8</text>
<text x="117.8" y="177">1</text>
<text x="124.1" y="177">3</text>
<text x="121.2" y="181" transform="rotate(-90 121.2 181)">2</text>
<text x="132.7" y="183.9">12</text>
<text x="132.7" y="188.4">13</text>
<text x="144.7" y="186.1">14</text>
</g>
<g font-size="1.6" fill="#c90d0c">
<text x="50.6" y="35.2" transform="rotate(-90 50.6 35.2)">D</text>
<text x="56.4" y="35.2" transform="rotate(-90 56.4 35.2)">S</text>
<text x="54.5" y="39.8" transform="rotate(-90 54.5 39.8)">G</text>
</g>
</svg>
